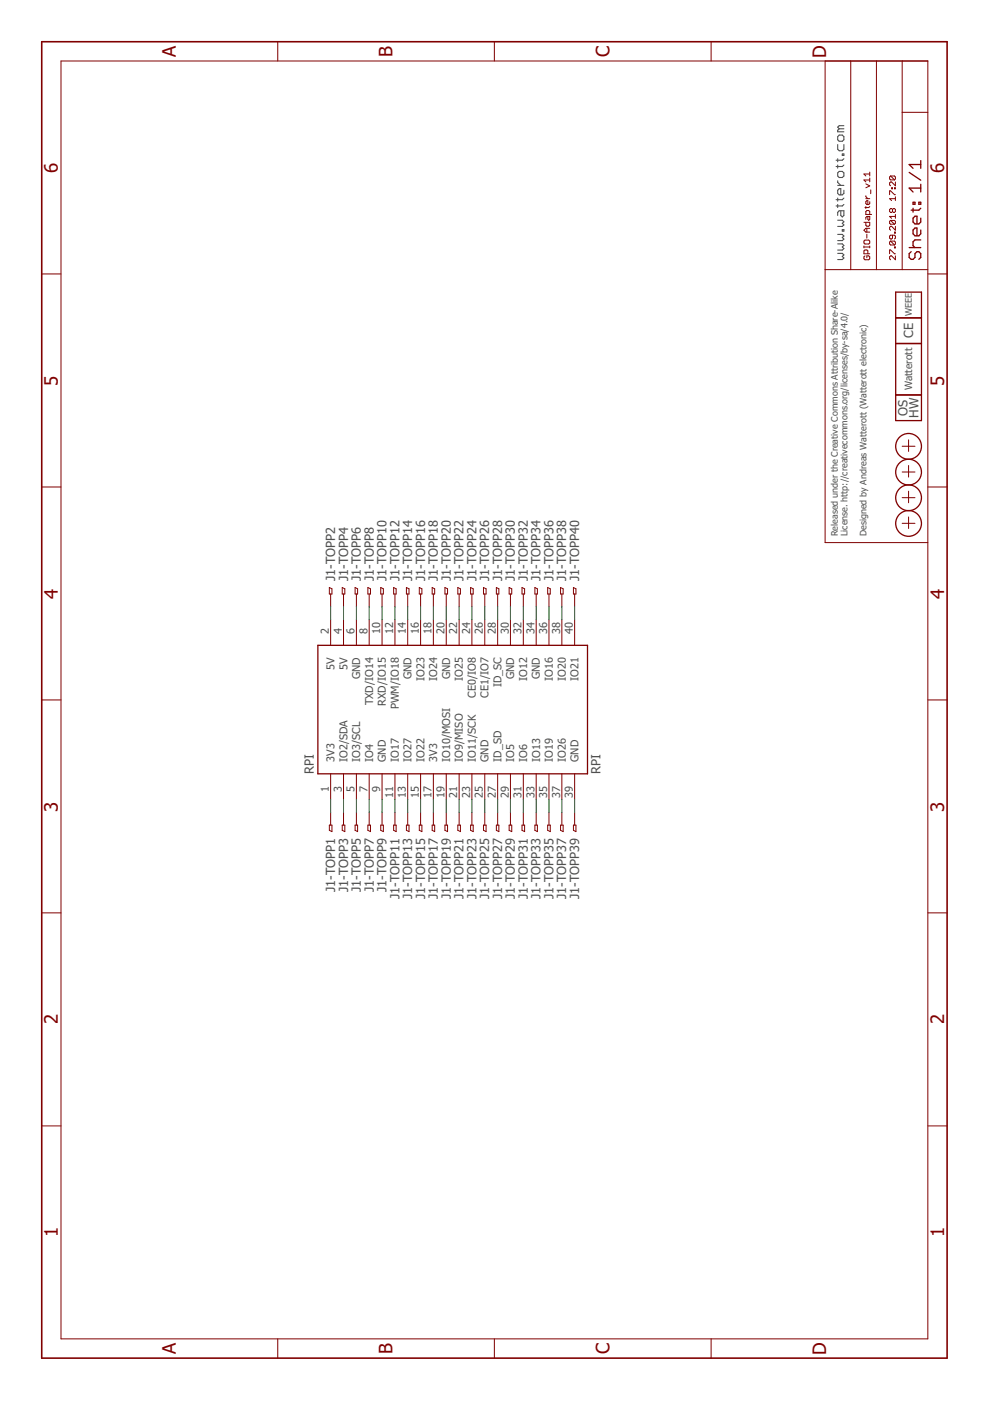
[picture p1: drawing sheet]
<svg xmlns="http://www.w3.org/2000/svg" width="210mm" height="297mm" viewBox="0 0 210 297" stroke-linecap="round" stroke-linejoin="round" font-family="sans-serif">
<g fill="none" stroke="#505050" stroke-width=".23">
<path d="M177.6 30.6v1l.3 .4h.7l.3-.4v-1M177.6 36.7l.3-.4h.7l.3 .4v.6l-.3 .3h-.7l-.3-.3zM177.6 33.7v.6M177.6 35v.6M177.6 38.3v.4l.7 .6M177.6 39.3h1.3M177.9 28.6h.7l.3 .4v.6l-.3 .4h-.7l-.3-.4v-.6zM177.9 27.3l-.3 .3v.3h1.3M177.9 27.3h1M178.6 32.6h.3v.4h-.3zM178.9 35l-.3 .3h-1.3M178.9 33.7l-.3 .3h-1.3"/>
<path d="M178.9 26.6h-1l-.3 .4 .3 .3M177.6 53.7h1l.3 .3-.3 .4 .3 .3-.3 .3h-1M177.6 51.7h1l.3 .3-.3 .4 .3 .3-.3 .3h-1M177.6 49.7h1l.3 .3-.3 .4 .3 .3-.3 .3h-1M177.6 46.7h1l.3 .3-.3 .3 .3 .4-.3 .3h-1M177.6 42v.7M177.6 43.3v.7M178.3 44.7v1l.3 .3 .3-.3v-1h-1l-.3 .3v.7M178.6 48.7h.3v.3h-.3zM178.9 40.3v.7l-.3 .3h-.7l-.3-.3v-.7l.3-.3h.4v1.3M178.9 43.3l-.3 .4h-1.3M178.9 42l-.3 .3h-1.3"/>
</g>
<g fill="none" stroke="#800000" stroke-width=".21">
<path d="M12.9 12.9h183.8v271h-183.8zM58.9 8.8v4.1M104.8 8.8v4.1M150.8 8.8v4.1M174.9 12.9v102.1h21.8M180.4 12.9v44.3M185.8 12.9v44.3M191.3 12.9v44.3M183.6 39l.8 .4-.8 .4M184.4 36.5v.8M184.4 37.7v.9M184.4 38.2h-1.2l.4 .4"/>
<path d="M184.4 36.9h-1.2l.4 .4M188.8 37.3l-.2 .2v.4l.2 .2h.9M188.8 37.3h.9l.1 .2v.4l-.1 .2M188.8 37.3l.9 .8M189 39.8h.2v.2h-.2zM189.7 39.8h.1v.2h-.1zM189.8 38.6v.8l-.8-.8h-.2l-.2 .2v.4l.2 .2M191.3 23.8h5.4M8.8 58.1h4.1M174.9 57.2h21.8M183.2 52.2v.4M183.2 47.1h1.2v.7l-.2 .2h-.4l-.2-.2v-.7"/>
<path d="M183.2 52.4h1.2M183.4 54.3l-.2 .2v.4l.2 .2h.8l.2-.2v-.4l-.2-.2h-.4v.4M183.4 50.9h.8l.2 .2v.4l-.2 .2h-.8l-.2-.2v-.4zM183.6 41.5v.2l.4 .4M183.6 43.8v.4M183.6 42.1h.8M183.8 48.4v.8M183.8 49.7v.8M184 53.8v-.6l-.2-.2h-.4l-.2 .2v.6h1.2M184 45.9v.6l.2 .2 .2-.2v-.6h-.6l-.2 .2v.4M184.4 42.8v.4l-.2 .2h-.4l-.2-.2v-.4l.4-.3v.9M184.4 45.5v-.6l-.2-.3h-.4l-.2 .3v.6h1.2"/>
<path d="M184.4 52.2v.4M184.4 48.4h-.8l-.4 .4 .4 .4h.8M184.4 43.8l-.2 .2h-.8M184.6 40.3v.8M188.6 53.8v-.8h.2l.9 .8h.1M188.6 41.3v-.8h.2l.9 .8h.1M188.8 46.7h.9l.1 .2v.4l-.1 .2M188.8 51.1h.9l.1 .2v.4l-.1 .2M188.8 46.7l-.2 .2v.4l.2 .2h.9M188.8 51.1l-.2 .2v.4l.2 .2h.9M188.8 51.1l.9 .8M188.8 46.7l.9 .8"/>
<path d="M189.2 44.4l.2-.2 .4 .2v.4l-.1 .2-.5-.2M189.2 49.9v.6l-.2 .2-.4-.2v-.4l.2-.2h.9l.1 .2v.4l-.1 .2M189.2 44.4l-.2-.2-.4 .2v.4l.2 .2 .4-.2M189.2 44.4v.4M189.7 52.4h.1v.2h-.1zM189.7 49.2h.1v.2h-.1zM189.8 54.3v.8l-.8-.8-.4 .2v.4l.2 .2M189.8 48v.8l-.8-.8-.4 .2v.4l.2 .2M189.8 45.9h-1.2l.4 .4M189.8 42.1h-1.2l.4 .4M189.8 41.7v.8M189.8 45.5v.8"/>
<path d="M196.7 58.1h4.1M191.3 94.6h2.7M192.6 93.3v2.4M192.6 98.7v2.5M8.8 103.3h4.1M191.3 111h2.7M191.3 105.5h2.7M191.3 100.1h2.7M192.6 104.1v2.5M192.6 109.6v2.5M196.7 103.3h4.1M69.8 124.6l.6 .2v1.1h-.6z"/>
<path d="M70.1 125.9v2.8M70.1 131.4v5.4M72.6 124.6l.5 .2v1.1h-.5zM72.8 125.9v2.8M72.8 131.4v5.4M75.3 124.6l.5 .2v1.1h-.5zM75.6 125.9v2.8M75.6 131.4v5.4M78 124.6l.5 .2v1.1h-.5zM78.3 125.9v2.8M78.3 131.4v5.4M80.7 124.6l.6 .2v1.1h-.6z"/>
<path d="M81 125.9v2.8M81 131.4v5.4M83.5 124.6l.5 .2v1.1h-.5zM83.7 125.9v2.8M83.7 131.4v5.4M86.2 124.6l.5 .2v1.1h-.5zM86.4 125.9v2.8M86.4 131.4v5.4M88.9 124.6l.6 .2v1.1h-.6zM89.2 125.9v2.8M89.2 131.4v5.4M91.6 124.6l.6 .2v1.1h-.6z"/>
<path d="M91.9 125.9v2.8M91.9 131.4v5.4M94.3 124.6l.6 .2v1.1h-.6zM94.6 125.9v2.8M94.6 131.4v5.4M97.1 124.6l.5 .2v1.1h-.5zM97.3 125.9v2.8M97.3 131.4v5.4M99.8 124.6l.5 .2v1.1h-.5zM100.1 125.9v2.8M100.1 131.4v5.4M102.5 124.6l.6 .2v1.1h-.6z"/>
<path d="M102.8 125.9v2.8M102.8 131.4v5.4M105.2 124.6l.6 .2v1.1h-.6zM105.5 125.9v2.8M105.5 131.4v5.4M107.9 124.6l.6 .2v1.1h-.6zM108.2 125.9v2.8M108.2 131.4v5.4M110.7 124.6l.5 .2v1.1h-.5zM111 125.9v2.8M111 131.4v5.4M113.4 124.6l.5 .2v1.1h-.5z"/>
<path d="M113.7 125.9v2.8M113.7 131.4v5.4M116.1 124.6l.6 .2v1.1h-.6zM116.4 125.9v2.8M116.4 131.4v5.4M118.9 124.6l.5 .2v1.1h-.5zM119.1 125.9v2.8M119.1 131.4v5.4M121.6 124.6l.5 .2v1.1h-.5zM121.8 125.9v2.8M121.8 131.4v5.4M8.8 148.4h4.1"/>
<path d="M196.7 148.4h4.1M69.8 174.9h.6v1.4l-.6-.3zM70.1 164.1v5.4M70.1 172.2v2.7M72.6 174.9h.5v1.4l-.5-.3zM72.8 164.1v5.4M72.8 172.2v2.7M75.3 174.9h.5v1.4l-.5-.3zM75.6 164.1v5.4M75.6 172.2v2.7M78 174.9h.5v1.4l-.5-.3zM78.3 164.1v5.4"/>
<path d="M78.3 172.2v2.7M80.7 174.9h.6v1.4l-.6-.3zM81 164.1v5.4M81 172.2v2.7M83.5 174.9h.5v1.4l-.5-.3zM83.7 164.1v5.4M83.7 172.2v2.7M86.2 174.9h.5v1.4l-.5-.3zM86.4 164.1v5.4M86.4 172.2v2.7M88.9 174.9h.6v1.4l-.6-.3zM89.2 164.1v5.4"/>
<path d="M89.2 172.2v2.7M91.6 174.9h.6v1.4l-.6-.3zM91.9 164.1v5.4M91.9 172.2v2.7M94.3 174.9h.6v1.4l-.6-.3zM94.6 164.1v5.4M94.6 172.2v2.7M97.1 174.9h.5v1.4l-.5-.3zM97.3 164.1v5.4M97.3 172.2v2.7M99.8 174.9h.5v1.4l-.5-.3zM100.1 164.1v5.4"/>
<path d="M100.1 172.2v2.7M102.5 174.9h.6v1.4l-.6-.3zM102.8 164.1v5.4M102.8 172.2v2.7M105.2 174.9h.6v1.4l-.6-.3zM105.5 164.1v5.4M105.5 172.2v2.7M107.9 174.9h.6v1.4l-.6-.3zM108.2 164.1v5.4M108.2 172.2v2.7M110.7 174.9h.5v1.4l-.5-.3zM111 164.1v5.4"/>
<path d="M111 172.2v2.7M113.4 174.9h.5v1.4l-.5-.3zM113.7 164.1v5.4M113.7 172.2v2.7M116.1 174.9h.6v1.4l-.6-.3zM116.4 164.1v5.4M116.4 172.2v2.7M118.9 174.9h.5v1.4l-.5-.3zM119.1 164.1v5.4M119.1 172.2v2.7M121.6 174.9h.5v1.4l-.5-.3zM121.8 164.1v5.4"/>
<path d="M121.8 172.2v2.7M8.8 193.5h4.1M196.7 193.5h4.1M8.8 238.7h4.1M196.7 238.7h4.1M58.9 283.9v4.1M104.8 283.9v4.1M150.8 283.9v4.1"/>
</g>
<g fill="none" stroke="#800000" stroke-width=".28">
<path d="M192.8 36.6l2.4 1.6M195.2 39.9h-2.4l.8 .8M195.2 34.1v1.6M195.2 39.1v1.6M195.2 34.9h-2.4l.8 .8M192.8 52.5h2.4M193.2 53.4l-.4 .4v.8l.4 .4h.4l.4-.4v-.8l.4-.4h.4l.4 .4v.8l-.4 .4M193.6 42.9h.4v.4h-.4zM193.6 44.2v.8M194.8 42.9h.4v.4h-.4zM195.2 46.2v.9l-.4 .4h-.8l-.4-.4v-.9l.4-.4h.4v1.7M195.2 48.8v.8l-.4 .4h-.8l-.4-.4v-.8l.4-.5h.4v1.7"/>
<path d="M195.2 50.9h-1.2l-.4 .4v.8l.4 .4M195.2 44.2l-.4 .4h-1.6M189.9 72.8h5.5M189.9 61.9h5.5v27.3h-5.5zM189.9 67.4h5.5M189.9 83.7h5.5M67.4 136.8h57.2v27.3h-57.2z"/>
<circle cx="192.6" cy="94.6" r="2.73"/>
<circle cx="192.6" cy="100.1" r="2.73"/>
<circle cx="192.6" cy="111" r="2.73"/>
<circle cx="192.6" cy="105.5" r="2.73"/>
</g>
<path d="M8.8 8.8h192v279.2h-192z" fill="none" stroke="#800000" stroke-width=".34"/>
<g fill="none" stroke="#008000" stroke-width=".21">
<path d="M70.1 128.7v2.7M72.8 128.7v2.7M75.6 128.7v2.7M78.3 128.7v2.7M81 128.7v2.7M83.7 128.7v2.7M86.4 128.7v2.7M89.2 128.7v2.7M91.9 128.7v2.7M94.6 128.7v2.7M97.3 128.7v2.7M100.1 128.7v2.7"/>
<path d="M102.8 128.7v2.7M105.5 128.7v2.7M108.2 128.7v2.7M111 128.7v2.7M113.7 128.7v2.7M116.4 128.7v2.7M119.1 128.7v2.7M121.8 128.7v2.7M70.1 169.5v2.7M72.8 169.5v2.7M75.6 169.5v2.7M78.3 169.5v2.7"/>
<path d="M81 169.5v2.7M83.7 169.5v2.7M86.4 169.5v2.7M89.2 169.5v2.7M91.9 169.5v2.7M94.6 169.5v2.7M97.3 169.5v2.7M100.1 169.5v2.7M102.8 169.5v2.7M105.5 169.5v2.7M108.2 169.5v2.7M111 169.5v2.7"/>
<path d="M113.7 169.5v2.7M116.4 169.5v2.7M119.1 169.5v2.7M121.8 169.5v2.7"/>
</g>
<g font-size="3.9" fill="#800000">
<text x="37.3" y="12.1" transform="rotate(-90 37.3 12.1)">A</text>
<text x="83.2" y="12.1" transform="rotate(-90 83.2 12.1)">B</text>
<text x="129.2" y="12.1" transform="rotate(-90 129.2 12.1)">C</text>
<text x="175.1" y="12.2" transform="rotate(-90 175.1 12.2)">D</text>
<text x="12.3" y="36.6" transform="rotate(-90 12.3 36.6)">6</text>
<text x="200.2" y="36.6" transform="rotate(-90 200.2 36.6)">6</text>
<text x="12.3" y="81.7" transform="rotate(-90 12.3 81.7)">5</text>
<text x="200.2" y="81.7" transform="rotate(-90 200.2 81.7)">5</text>
<text x="12.3" y="126.9" transform="rotate(-90 12.3 126.9)">4</text>
<text x="200.2" y="126.9" transform="rotate(-90 200.2 126.9)">4</text>
<text x="12.3" y="172.1" transform="rotate(-90 12.3 172.1)">3</text>
<text x="200.2" y="172.1" transform="rotate(-90 200.2 172.1)">3</text>
<text x="12.3" y="217.2" transform="rotate(-90 12.3 217.2)">2</text>
<text x="200.2" y="217.2" transform="rotate(-90 200.2 217.2)">2</text>
<text x="12.3" y="262.4" transform="rotate(-90 12.3 262.4)">1</text>
<text x="200.2" y="262.4" transform="rotate(-90 200.2 262.4)">1</text>
<text x="37.3" y="287.1" transform="rotate(-90 37.3 287.1)">A</text>
<text x="83.2" y="287.1" transform="rotate(-90 83.2 287.1)">B</text>
<text x="129.2" y="287.1" transform="rotate(-90 129.2 287.1)">C</text>
<text x="175.1" y="287.2" transform="rotate(-90 175.1 287.2)">D</text>
</g>
<g font-size="2.7" fill="#505050">
<text x="193.6" y="71.7" transform="rotate(-90 193.6 71.7)">CE</text>
<text x="192.4" y="88.1" transform="rotate(-90 192.4 88.1)">OS</text>
<text x="194.8" y="88.6" transform="rotate(-90 194.8 88.6)">HW</text>
<text x="71.1" y="123.2" transform="rotate(-90 71.1 123.2)">J1-TOPP2</text>
<text x="73.8" y="123.2" transform="rotate(-90 73.8 123.2)">J1-TOPP4</text>
<text x="76.5" y="123.2" transform="rotate(-90 76.5 123.2)">J1-TOPP6</text>
<text x="79.2" y="123.2" transform="rotate(-90 79.2 123.2)">J1-TOPP8</text>
<text x="82" y="123.2" transform="rotate(-90 82 123.2)">J1-TOPP10</text>
<text x="84.7" y="123.2" transform="rotate(-90 84.7 123.2)">J1-TOPP12</text>
<text x="87.4" y="123.2" transform="rotate(-90 87.4 123.2)">J1-TOPP14</text>
<text x="90.1" y="123.2" transform="rotate(-90 90.1 123.2)">J1-TOPP16</text>
<text x="92.8" y="123.2" transform="rotate(-90 92.8 123.2)">J1-TOPP18</text>
<text x="95.6" y="123.2" transform="rotate(-90 95.6 123.2)">J1-TOPP20</text>
<text x="98.3" y="123.2" transform="rotate(-90 98.3 123.2)">J1-TOPP22</text>
<text x="101" y="123.2" transform="rotate(-90 101 123.2)">J1-TOPP24</text>
<text x="103.7" y="123.2" transform="rotate(-90 103.7 123.2)">J1-TOPP26</text>
<text x="106.5" y="123.2" transform="rotate(-90 106.5 123.2)">J1-TOPP28</text>
<text x="109.2" y="123.2" transform="rotate(-90 109.2 123.2)">J1-TOPP30</text>
<text x="111.9" y="123.2" transform="rotate(-90 111.9 123.2)">J1-TOPP32</text>
<text x="114.6" y="123.2" transform="rotate(-90 114.6 123.2)">J1-TOPP34</text>
<text x="117.4" y="123.2" transform="rotate(-90 117.4 123.2)">J1-TOPP36</text>
<text x="120.1" y="123.2" transform="rotate(-90 120.1 123.2)">J1-TOPP38</text>
<text x="122.8" y="123.2" transform="rotate(-90 122.8 123.2)">J1-TOPP40</text>
<text x="66.6" y="164.1" transform="rotate(-90 66.6 164.1)">RPI</text>
<text x="127.3" y="164.1" transform="rotate(-90 127.3 164.1)">RPI</text>
<text x="71.1" y="189.1" transform="rotate(-90 71.1 189.1)">J1-TOPP1</text>
<text x="73.8" y="189.1" transform="rotate(-90 73.8 189.1)">J1-TOPP3</text>
<text x="76.5" y="189.1" transform="rotate(-90 76.5 189.1)">J1-TOPP5</text>
<text x="79.2" y="189.1" transform="rotate(-90 79.2 189.1)">J1-TOPP7</text>
<text x="82" y="189.1" transform="rotate(-90 82 189.1)">J1-TOPP9</text>
<text x="84.7" y="190.6" transform="rotate(-90 84.7 190.6)">J1-TOPP11</text>
<text x="87.4" y="190.6" transform="rotate(-90 87.4 190.6)">J1-TOPP13</text>
<text x="90.1" y="190.6" transform="rotate(-90 90.1 190.6)">J1-TOPP15</text>
<text x="92.8" y="190.6" transform="rotate(-90 92.8 190.6)">J1-TOPP17</text>
<text x="95.6" y="190.6" transform="rotate(-90 95.6 190.6)">J1-TOPP19</text>
<text x="98.3" y="190.6" transform="rotate(-90 98.3 190.6)">J1-TOPP21</text>
<text x="101" y="190.6" transform="rotate(-90 101 190.6)">J1-TOPP23</text>
<text x="103.7" y="190.6" transform="rotate(-90 103.7 190.6)">J1-TOPP25</text>
<text x="106.5" y="190.6" transform="rotate(-90 106.5 190.6)">J1-TOPP27</text>
<text x="109.2" y="190.6" transform="rotate(-90 109.2 190.6)">J1-TOPP29</text>
<text x="111.9" y="190.6" transform="rotate(-90 111.9 190.6)">J1-TOPP31</text>
<text x="114.6" y="190.6" transform="rotate(-90 114.6 190.6)">J1-TOPP33</text>
<text x="117.4" y="190.6" transform="rotate(-90 117.4 190.6)">J1-TOPP35</text>
<text x="120.1" y="190.6" transform="rotate(-90 120.1 190.6)">J1-TOPP37</text>
<text x="122.8" y="190.6" transform="rotate(-90 122.8 190.6)">J1-TOPP39</text>
</g>
<g font-size="2.3" fill="#505050">
<text x="69.7" y="134.3" transform="rotate(-90 69.7 134.3)">2</text>
<text x="72.5" y="134.3" transform="rotate(-90 72.5 134.3)">4</text>
<text x="75.2" y="134.3" transform="rotate(-90 75.2 134.3)">6</text>
<text x="77.9" y="134.3" transform="rotate(-90 77.9 134.3)">8</text>
<text x="80.6" y="134.3" transform="rotate(-90 80.6 134.3)">10</text>
<text x="83.3" y="134.3" transform="rotate(-90 83.3 134.3)">12</text>
<text x="86.1" y="134.3" transform="rotate(-90 86.1 134.3)">14</text>
<text x="88.8" y="134.3" transform="rotate(-90 88.8 134.3)">16</text>
<text x="91.5" y="134.3" transform="rotate(-90 91.5 134.3)">18</text>
<text x="94.2" y="134.3" transform="rotate(-90 94.2 134.3)">20</text>
<text x="97" y="134.3" transform="rotate(-90 97 134.3)">22</text>
<text x="99.7" y="134.3" transform="rotate(-90 99.7 134.3)">24</text>
<text x="102.4" y="134.3" transform="rotate(-90 102.4 134.3)">26</text>
<text x="105.1" y="134.3" transform="rotate(-90 105.1 134.3)">28</text>
<text x="107.8" y="134.3" transform="rotate(-90 107.8 134.3)">30</text>
<text x="110.6" y="134.3" transform="rotate(-90 110.6 134.3)">32</text>
<text x="113.3" y="134.3" transform="rotate(-90 113.3 134.3)">34</text>
<text x="116" y="134.3" transform="rotate(-90 116 134.3)">36</text>
<text x="118.7" y="134.3" transform="rotate(-90 118.7 134.3)">38</text>
<text x="121.5" y="134.3" transform="rotate(-90 121.5 134.3)">40</text>
<text x="70.9" y="142" transform="rotate(-90 70.9 142)">5V</text>
<text x="73.6" y="142" transform="rotate(-90 73.6 142)">5V</text>
<text x="76.4" y="144" transform="rotate(-90 76.4 144)">GND</text>
<text x="87.3" y="144" transform="rotate(-90 87.3 144)">GND</text>
<text x="95.4" y="144" transform="rotate(-90 95.4 144)">GND</text>
<text x="109" y="144" transform="rotate(-90 109 144)">GND</text>
<text x="114.5" y="144" transform="rotate(-90 114.5 144)">GND</text>
<text x="79.1" y="149.5" transform="rotate(-90 79.1 149.5)">TXD/IO14</text>
<text x="81.8" y="149.6" transform="rotate(-90 81.8 149.6)">RXD/IO15</text>
<text x="90" y="144.4" transform="rotate(-90 90 144.4)">IO23</text>
<text x="92.7" y="144.4" transform="rotate(-90 92.7 144.4)">IO24</text>
<text x="98.2" y="144.4" transform="rotate(-90 98.2 144.4)">IO25</text>
<text x="100.9" y="147.9" transform="rotate(-90 100.9 147.9)">CE0/IO8</text>
<text x="103.6" y="147.9" transform="rotate(-90 103.6 147.9)">CE1/IO7</text>
<text x="106.3" y="145.7" transform="rotate(-90 106.3 145.7)">ID_SC</text>
<text x="111.8" y="144.4" transform="rotate(-90 111.8 144.4)">IO12</text>
<text x="117.2" y="144.4" transform="rotate(-90 117.2 144.4)">IO16</text>
<text x="119.9" y="144.4" transform="rotate(-90 119.9 144.4)">IO20</text>
<text x="122.7" y="144.4" transform="rotate(-90 122.7 144.4)">IO21</text>
<text x="84.5" y="150.4" transform="rotate(-90 84.5 150.4)">PWM/IO18</text>
<text x="70.9" y="161.6" transform="rotate(-90 70.9 161.6)">3V3</text>
<text x="73.7" y="161.6" transform="rotate(-90 73.7 161.6)">IO2/SDA</text>
<text x="76.4" y="161.6" transform="rotate(-90 76.4 161.6)">IO3/SCL</text>
<text x="79.1" y="161.6" transform="rotate(-90 79.1 161.6)">IO4</text>
<text x="81.8" y="161.6" transform="rotate(-90 81.8 161.6)">GND</text>
<text x="84.5" y="161.6" transform="rotate(-90 84.5 161.6)">IO17</text>
<text x="87.3" y="161.6" transform="rotate(-90 87.3 161.6)">IO27</text>
<text x="90" y="161.6" transform="rotate(-90 90 161.6)">IO22</text>
<text x="92.7" y="161.6" transform="rotate(-90 92.7 161.6)">3V3</text>
<text x="95.4" y="161.6" transform="rotate(-90 95.4 161.6)">IO10/MOSI</text>
<text x="98.2" y="161.6" transform="rotate(-90 98.2 161.6)">IO9/MISO</text>
<text x="100.9" y="161.6" transform="rotate(-90 100.9 161.6)">IO11/SCK</text>
<text x="103.6" y="161.6" transform="rotate(-90 103.6 161.6)">GND</text>
<text x="106.3" y="161.6" transform="rotate(-90 106.3 161.6)">ID_SD</text>
<text x="109" y="161.6" transform="rotate(-90 109 161.6)">IO5</text>
<text x="111.8" y="161.6" transform="rotate(-90 111.8 161.6)">IO6</text>
<text x="114.5" y="161.6" transform="rotate(-90 114.5 161.6)">IO13</text>
<text x="117.2" y="161.6" transform="rotate(-90 117.2 161.6)">IO19</text>
<text x="119.9" y="161.6" transform="rotate(-90 119.9 161.6)">IO26</text>
<text x="122.7" y="161.6" transform="rotate(-90 122.7 161.6)">GND</text>
<text x="69.7" y="167.8" transform="rotate(-90 69.7 167.8)">1</text>
<text x="72.5" y="167.8" transform="rotate(-90 72.5 167.8)">3</text>
<text x="75.2" y="167.8" transform="rotate(-90 75.2 167.8)">5</text>
<text x="77.9" y="167.8" transform="rotate(-90 77.9 167.8)">7</text>
<text x="80.6" y="167.8" transform="rotate(-90 80.6 167.8)">9</text>
<text x="83.3" y="169.1" transform="rotate(-90 83.3 169.1)">11</text>
<text x="86.1" y="169.1" transform="rotate(-90 86.1 169.1)">13</text>
<text x="88.8" y="169.1" transform="rotate(-90 88.8 169.1)">15</text>
<text x="91.5" y="169.1" transform="rotate(-90 91.5 169.1)">17</text>
<text x="94.2" y="169.1" transform="rotate(-90 94.2 169.1)">19</text>
<text x="97" y="169.1" transform="rotate(-90 97 169.1)">21</text>
<text x="99.7" y="169.1" transform="rotate(-90 99.7 169.1)">23</text>
<text x="102.4" y="169.1" transform="rotate(-90 102.4 169.1)">25</text>
<text x="105.1" y="169.1" transform="rotate(-90 105.1 169.1)">27</text>
<text x="107.8" y="169.1" transform="rotate(-90 107.8 169.1)">29</text>
<text x="110.6" y="169.1" transform="rotate(-90 110.6 169.1)">31</text>
<text x="113.3" y="169.1" transform="rotate(-90 113.3 169.1)">33</text>
<text x="116" y="169.1" transform="rotate(-90 116 169.1)">35</text>
<text x="118.7" y="169.1" transform="rotate(-90 118.7 169.1)">37</text>
<text x="121.5" y="169.1" transform="rotate(-90 121.5 169.1)">39</text>
</g>
<text font-size="2.1" fill="#505050" x="193.4" y="82.8" transform="rotate(-90 193.4 82.8)">Watterott</text>
<g font-size="1.9" fill="#505050">
<text x="193.3" y="67.1" transform="rotate(-90 193.3 67.1)">WEEE</text>
<text x="177.7" y="113.7" transform="rotate(-90 177.7 113.7)">Released under the Creative Commons Attribution Share-Alike</text>
<text x="179.7" y="113.7" transform="rotate(-90 179.7 113.7)">License. http://creativecommons.org/licenses/by-sa/4.0/</text>
<text x="183.8" y="113.7" transform="rotate(-90 183.8 113.7)">Designed by Andreas Watterott (Watterott electronic)</text>
</g>
</svg>
